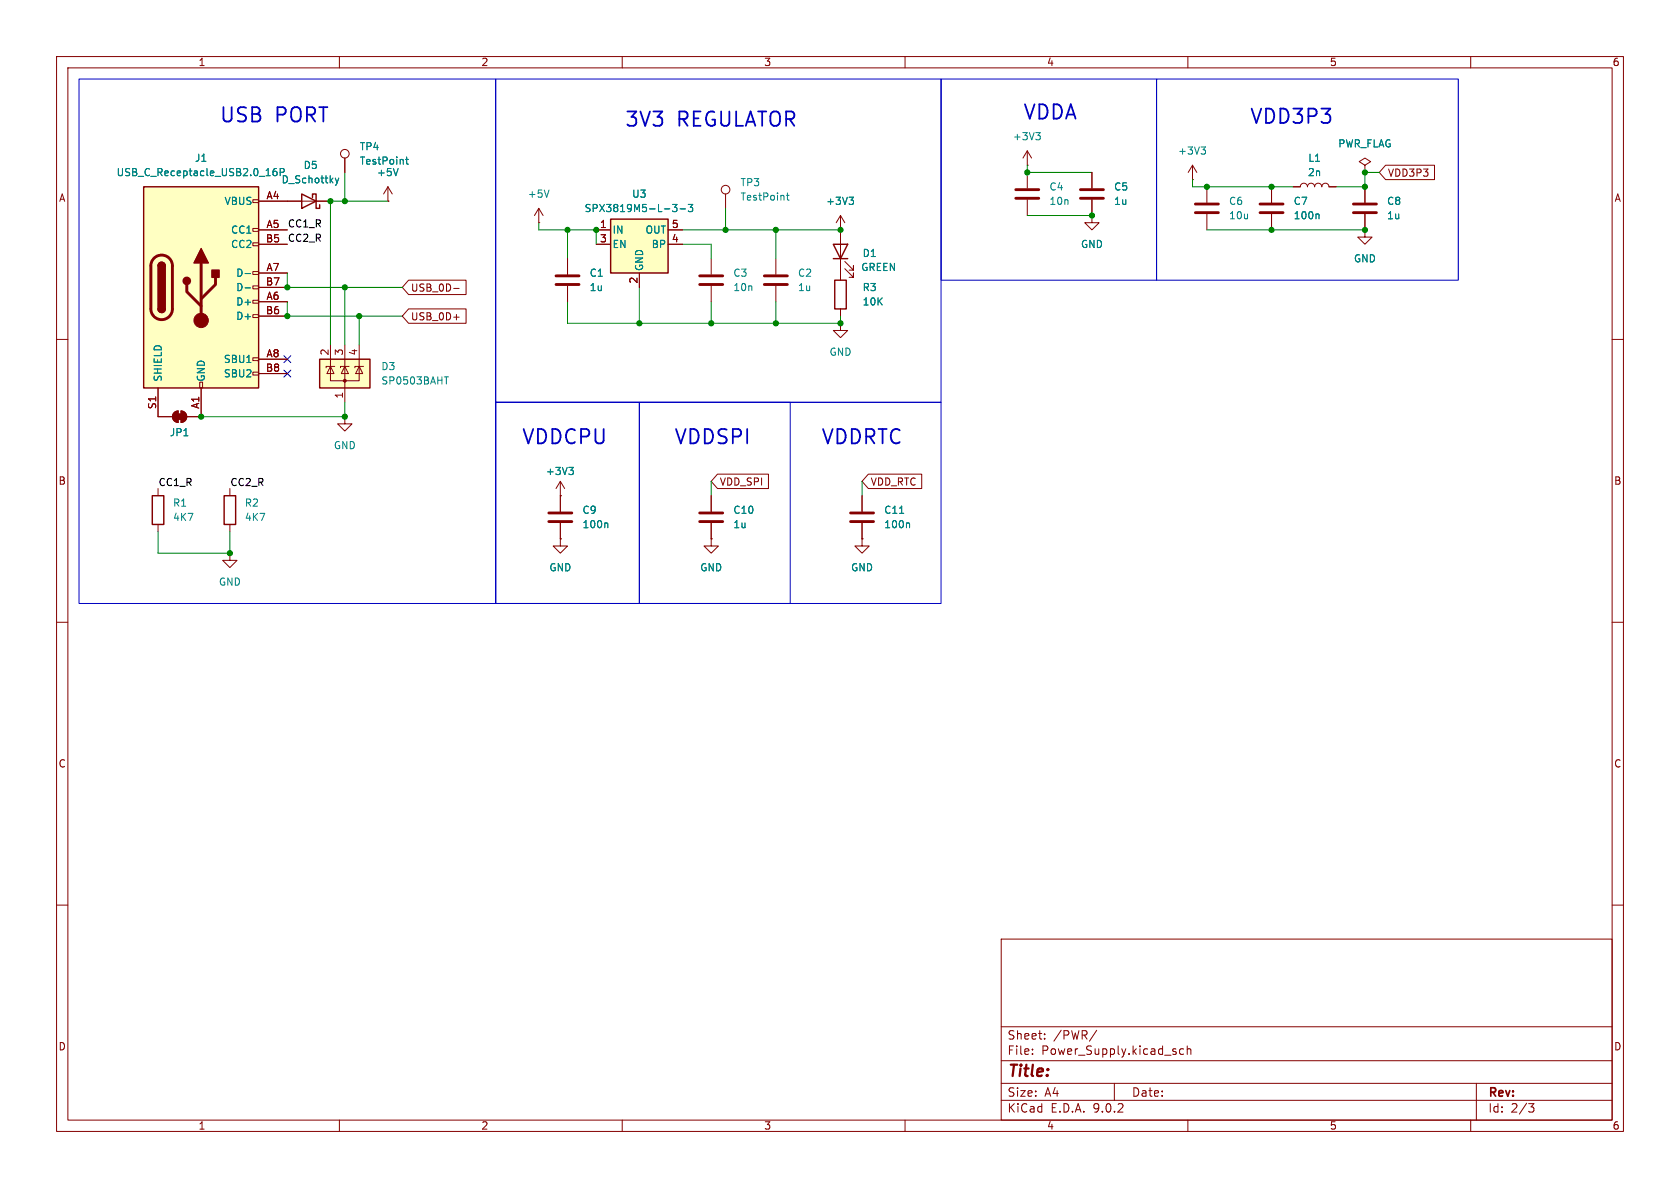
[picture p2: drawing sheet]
<svg xmlns="http://www.w3.org/2000/svg" width="297mm" height="210mm" viewBox="0 0 297 210" stroke-linecap="round" stroke-linejoin="round" font-family="sans-serif">
<g fill="none" stroke="#840000" stroke-width=".18">
<path d="M10 10h277v190h-277zM12 12h273v186h-273zM60 10v2M110 10v2M160 10v2M210 10v2M260 10v2M10 60h2M285 60h2M125.7 95.3v1.2h1.3l-1.3 1.3-1.2-1.3h1.2M125.7 95.3h.1M10 110h2"/>
<path d="M285 110h2M10 160h2M177 166h108v32h-108zM285 160h2M60 198v2M110 198v2M160 198v2M177 194.5h108M177 191.5h108M177 187.5h108M177 181.5h108M182.5 186.3v.1"/>
<path d="M182.5 185.5v.1M184.7 183.6v.1M184.7 182.8v.1M193.9 182.1l-1.3 2M197 191.5v3M209.2 185.5l-.4-.1-.3 .3v.4l.2 .2h.5M209.9 185.5l.2-.1 .4 .1v.9M209.9 184.9v1.5M210 198v2M260 198v2M261 191.5v6.5M270.2 195.1h1l-.5 .6 .4 .1 .1 .5-.3 .3h-.4"/>
</g>
<path d="M25.4 33h20.3v35.6h-20.3z" fill="#ffffc2"/>
<g fill="none" stroke="#840000" stroke-width=".18">
<path d="M44.7 35.3h1v.5h-1zM45.7 35.6h5.1M61 27.9v2.6M68.6 35.6h.1M68.6 33l-.8 1.3M68.6 33l.7 1.3M68.6 33v2.6M95.2 39.4h.1M95.2 36.8l-.7 1.3M95.2 36.8l.8 1.3M95.2 36.8v2.6M210.8 31.8h.1"/>
<path d="M210.8 29.2l-.7 1.3M210.8 29.2l.8 1.3M210.8 29.2v2.6M44.7 40.4h1v.5h-1zM44.7 42.9h1v.5h-1zM44.7 48h1v.5h-1zM44.7 50.5h1v.6h-1zM44.7 53.1h1v.5h-1zM44.7 55.6h1v.5h-1zM45.7 40.6h5.1M45.7 43.2h5.1M45.7 48.3h5.1"/>
<path d="M45.7 50.8h5.1M45.7 53.3h5.1M45.7 55.9h5.1M100.3 45.7v2.8M100.3 50.5v2.8M125.7 45.7v2.8M125.7 50.5v2.8M241.3 40.6v1.3h1.3l-1.3 1.3-1.3-1.3h1.3M241.3 40.6h.1M27.9 68.6v5.1M35.3 67.6h.5v1h-.5zM35.6 68.6v5.1"/>
<path d="M44.7 63.2h1v.6h-1zM44.7 65.8h1v.5h-1zM45.7 63.5h5.1M45.7 66h5.1M61 73.7v1.2h1.2l-1.2 1.3-1.3-1.3h1.3M61 73.7h.1"/>
<circle cx="61" cy="27.2" r=".76"/>
</g>
<path d="M25.4 33h20.3v35.6h-20.3zM27.9 47a.64 .64 0 0 1 .7-.6 .64 .64 0 0 1 .6 .6M27.9 54.6a.64 .64 0 0 0 .7 .6 .64 .64 0 0 0 .6-.6" fill="none" stroke="#840000" stroke-width=".25"/>
<path d="M27.2 45.7a1.9 1.9 0 0 1 2.1-.5 1.9 1.9 0 0 1 1.2 1.8v7.6a1.91 1.91 0 0 1-1.9 1.9 1.91 1.91 0 0 1-1.9-1.9v-7.8l.1-.6zM33 50.3v1.3l2.6 2.5M35.6 46.5v10.1M38.1 49v1.3l-2.5 2.5M98.3 48.8h4.1M98.3 50.3h4.1M123.7 48.8h4.1M123.7 50.3h4.1" fill="none" stroke="#840000" stroke-width=".51"/>
<g fill="#840000" stroke="#840000" stroke-width=".25">
<path d="M27.9 47h1.3v7.6h-1.3z"/>
<path d="M28.1 46.5a.64 .64 0 0 1 .7-.1 .64 .64 0 0 1 .4 .6h-1.3z"/>
<path d="M27.9 54.6h1.3a.64 .64 0 0 1-.6 .6 .64 .64 0 0 1-.7-.6z"/>
<path d="M35.6 43.9l1.2 2.6h-2.5z"/>
<path d="M37.5 47.8h1.2v1.2h-1.2z"/>
<circle cx="33" cy="49.7" r=".63"/>
</g>
<circle cx="35.6" cy="56.6" r="1.27" fill="#840000" stroke="#840000" stroke-width=".18"/>
<path d="M48.9 29.8l-.4 .1a.86 .86 0 0 0 0 1.2l.4-.2 .1-.4-.3-.2h-.3l-.1 .2M49.5 30.5l.6-.1 .2-.2-.1-.3-.7-.1v1.3M70.4 29.8l-.4 1.3M71.7 28.2h.5M71.9 27.8v1l.3 .2M97.1 33.6l-.5 1.3M212.3 26h.8l-.4 .5M212.9 26.5l.2 .2v.3l-.2 .2M43.3 48.4h1M43.3 50.9h1" fill="none" stroke="#008484" stroke-width=".18"/>
<path d="M107.9 38.7h10.2v9.6h-10.2z" fill="#ffffc2"/>
<path d="M53.3 34.3l2.6 1.3-2.6 1.2zM55.2 34.9v-.6h.7v2.5h.6v-.6M107.9 38.7h10.2v9.6h-10.2zM147.3 43.2h2.6l-1.3 2.5zM147.3 45.7h2.6M147.6 49.5h2v5.1h-2zM26.9 87.6h2.1v5.1h-2.1zM39.6 87.6h2.1v5.1h-2.1z" fill="none" stroke="#840000" stroke-width=".25"/>
<g fill="none" stroke="#840000" stroke-width=".18">
<path d="M50.8 35.6h7.6M128.3 34.3v2.5M148.6 38.1v11.4M148.6 38.1l-.8 1.3M148.6 38.1l.8 1.3M213.4 33v2.8M213.4 37.8v2.8M241.3 29.2l1-.6-1-.7-1 .7 1 .6v1.3M241.3 30.5h.1M105.4 40.6h2.5M105.4 43.2h2.5M113 48.3v2.5"/>
<path d="M118.1 40.6h2.5M118.1 43.2h2.5M137.2 45.7v2.8M137.2 50.5v2.8M148.6 57.2v1.2h1.3l-1.3 1.3-1.3-1.3h1.3M148.6 57.2h.1M148.6 40.6h.1M148.6 54.6v1.3M149.4 47.5l1.5 1.5v-.7v.7h-.8M149.4 46.2l1.5 1.6v-.8v.8h-.8M27.9 73.7h2.6M30.8 72.9l.7-.3v2.1a1.02 1.02 0 0 1-.9-.7 1.02 1.02 0 0 1 .2-1.1z"/>
<path d="M32 72.6a1.02 1.02 0 0 1 1 1.1 1.02 1.02 0 0 1-1 1zM33 73.7h2.6M27.9 86.4v1.2M27.9 92.7v1.3M40.6 97.8v1.3h1.3l-1.3 1.2-1.2-1.2h1.2M40.6 97.8h.1M40.6 86.4v1.2M40.6 92.7v1.3M99.1 87.6h.1M99.1 95.3v1.2h1.2l-1.2 1.3-1.3-1.3h1.3M99.1 95.3h.1M99.1 85.1l-.8 1.3"/>
<path d="M99.1 85.1l.7 1.3M99.1 85.1v5.3M99.1 92.5v2.8M125.7 87.6v2.8M125.7 92.5v2.8M152.4 95.3v1.2h1.3l-1.3 1.3-1.3-1.3h1.3M152.4 95.3h.1M152.4 87.6v2.8M152.4 92.5v2.8"/>
<circle cx="128.3" cy="33.5" r=".76"/>
</g>
<g fill="none" stroke="#008484" stroke-width=".18">
<path d="M59.3 31.5l.3 .8M59.6 32.3l-.3 .5M59.9 31.5l-.3 .8M118.9 36.1h.8l-.4 .5 .3 .1v.6l-.2 .1-.5-.1M120.2 36.9h1M121.7 36.1h.8l-.5 .5 .4 .1v.6l-.2 .1-.5-.1M139 34.5h.5M139.2 34.1v1.1l.3 .2M150.1 34.9h.8l-.4 .5M150.6 35.4l.3 .2v.3l-.3 .2M100.6 82.6h.8l-.5 .5M101.1 83.1l.3 .2v.3l-.3 .3"/>
<path d="M107.3 92.4l.2 .2v.7M159 90.7h.8M160.6 92.4l.2 .2v.7"/>
</g>
<path d="M211.3 36.1h4.1M211.3 37.6h4.1M135.1 48.8h4.1M135.1 50.3h4.1M97 90.7h4.1M97 92.2h4.1M123.7 90.7h4.1M123.7 92.2h4.1M150.4 90.7h4M150.4 92.2h4" fill="none" stroke="#840000" stroke-width=".51"/>
<g fill="#840000" stroke="#840000" stroke-width=".18">
<path d="M31.2 73.2h1.1v1h-1.1z"/>
<path d="M30.8 72.9l.7-.3v2.1a1.02 1.02 0 0 1-.9-.7 1.02 1.02 0 0 1 .2-1.1z"/>
<path d="M32 72.6a1.02 1.02 0 0 1 1 1.1 1.02 1.02 0 0 1-1 1z"/>
</g>
<path d="M56.5 63.5h8.9v5.1h-8.9z" fill="#ffffc2"/>
<path d="M56.5 63.5h8.9v5.1h-8.9z" fill="none" stroke="#840000" stroke-width=".25"/>
<g fill="none" stroke="#840000" stroke-width=".18">
<path d="M45.7 35.6h7.6M55.9 35.6h2.5M61 27.9v2.6M68.6 35.6h.1M181.6 29.2h.1M181.6 26.7v2.5M181.6 30.5v2.8M181.6 35.3v2.8M181.6 26.7l-.8 1.2M181.6 26.7l.8 1.2M193 38.1v1.3h1.3l-1.3 1.2-1.2-1.2h1.2M193 38.1h.1"/>
<path d="M193 30.5v2.8M193 35.3v2.8M224.8 33v2.8M224.8 37.8v2.8M228.6 33h1.3a.64 .64 0 0 1 .6-.6 .64 .64 0 0 1 .6 .6 .64 .64 0 0 1 .7-.6 .64 .64 0 0 1 .6 .6 .64 .64 0 0 1 .6-.6 .64 .64 0 0 1 .7 .6 .64 .64 0 0 1 .6-.6 .64 .64 0 0 1 .6 .6h1.3M241.3 30.5h.1M241.3 33v2.8M241.3 37.8v2.8M245 29.2h8.6v2.6h-8.6l-1.2-1.3zM45.7 40.6h5.1M45.7 43.2h5.1M45.7 48.3h5.1"/>
<path d="M45.7 50.8h5.1M45.7 53.3h5.1M45.7 55.9h5.1M72.2 49.5h10.2v2.6h-10.2l-1.1-1.3zM72.2 54.6h10.2v2.6h-10.2l-1.1-1.3zM80.2 51h1M80.2 56.1h1M100.3 45.7v2.8M100.3 50.5v2.8M105.4 40.6h2.5M105.4 43.2h2.5M113 48.3v2.5"/>
<path d="M118.1 40.6h2.5M118.1 43.2h2.5M148.6 40.6h.1M148.6 40.6v2.6M148.6 45.7v3.8M148.6 54.6v1.3M241.3 40.6h.1M27.9 68.6v5.1h2.6M35.6 68.6v5.1h-2.6M45.7 63.5h5.1M45.7 66h5.1M58.4 64.8v2.5h5.1v-2.5"/>
<path d="M58.4 64.8l.7 1.2h-1.3zM58.4 61v3.8M59.2 64.8h-1.5v.2M61 64.8l.6 1.2h-1.3zM61 61v10.1M61.7 64.8h-1.5v.2M63.5 64.8l.6 1.2h-1.2zM63.5 61v3.8M64.3 64.8h-1.6v.2M99.1 95.3h.1M99.1 87.6h.1M99.1 87.6v2.8"/>
<path d="M99.1 92.5v2.8M125.7 95.3h.1M125.7 87.6v2.8M125.7 92.5v2.8M126.8 83.8h9.1v2.6h-9.1l-1.1-1.3zM152.4 95.3h.1M152.4 87.6v2.8M152.4 92.5v2.8M153.5 83.8h9.4v2.6h-9.4l-1.1-1.3z"/>
</g>
<circle cx="61" cy="67.3" r=".25" fill="#840000" stroke="#840000" stroke-width=".18"/>
<g fill="none" stroke="#008484" stroke-width=".18">
<path d="M48.9 29.8l-.4 .1a.86 .86 0 0 0 0 1.2l.4-.2 .1-.4-.3-.2h-.3l-.1 .2M49.5 30.5l.6-.1 .2-.2-.1-.3-.7-.1v1.3M59.3 31.5l.3 .8M59.6 32.3l-.3 .5M59.9 31.5l-.3 .8M70.4 29.8l-.4 1.3M71.7 28.2h.5M71.9 27.8v1l.3 .2M118.9 36.1h.8l-.4 .5 .3 .1v.6l-.2 .1-.5-.1M120.2 36.9h1M121.7 36.1h.8l-.5 .5 .4 .1v.6l-.2 .1-.5-.1M150.1 34.9h.8l-.4 .5"/>
<path d="M150.6 35.4l.3 .2v.3l-.3 .2M183.1 23.4h.8l-.4 .5M183.7 23.9l.2 .3v.3l-.2 .2M233 37.8l.2 .2v.7M43.3 48.4h1M43.3 50.9h1M78.5 66.6h.8M100.6 82.6h.8l-.5 .5M101.1 83.1l.3 .2v.3l-.3 .3M107.3 92.4l.2 .2v.7M159 90.7h.8M160.6 92.4l.2 .2v.7"/>
</g>
<path d="M179.6 33.5h4M179.6 35.1h4M191 33.5h4.1M191 35.1h4.1M222.8 36.1h4M222.8 37.6h4M239.3 36.1h4M239.3 37.6h4" fill="none" stroke="#840000" stroke-width=".51"/>
<g fill="none" stroke="#008400" stroke-width=".18">
<path d="M61 30.5v5.1M68.6 35.6h-10.2v25.4M95.2 39.4v1.2h10.2v2.6M128.3 36.8v3.8M181.6 38.1h11.4M181.6 29.2v1.3h11.4M210.8 31.8v1.2h17.8M243.8 30.5h-2.5v2.5h-5.1M50.8 48.3v2.5h20.3M50.8 53.3v2.6h20.3M61 50.8v10.2M63.5 55.9v5.1"/>
<path d="M100.3 40.6v5.1M100.3 53.3v3.9h48.3v-1.3M113 50.8v6.4M120.6 40.6h28M120.6 43.2h5.1v2.5M125.7 53.3v3.9M137.2 40.6v5.1M137.2 53.3v3.9M213.4 40.6h27.9M61 71.1v2.6h-25.4M27.9 94v3.8h12.7v-3.8M125.7 85.1v2.5"/>
<path d="M152.4 85.1v2.5"/>
</g>
<path d="M50.2 62.9l1.2 1.2M50.2 65.4l1.2 1.2M51.4 62.9l-1.2 1.2M51.4 65.4l-1.2 1.2" fill="none" stroke="#000084" stroke-width=".18"/>
<path d="M14 14h73.6v92.7h-73.6zM87.6 14h78.8v57.1h-78.8zM166.4 14h38.1v35.5h-38.1zM204.5 14h53.3v35.5h-53.3zM87.6 71.1h78.8v35.6h-78.8zM87.6 71.1h25.4v35.6h-25.4zM113 71.1h26.7v35.6h-26.7z" fill="none" stroke="#0000c2" stroke-width=".18"/>
<g fill="#008400" stroke="#008400" stroke-width=".18">
<circle cx="125.7" cy="57.2" r=".46"/>
<circle cx="113" cy="57.2" r=".46"/>
<circle cx="148.6" cy="57.2" r=".46"/>
<circle cx="137.2" cy="40.6" r=".46"/>
<circle cx="148.6" cy="40.6" r=".46"/>
<circle cx="61" cy="73.7" r=".46"/>
<circle cx="40.6" cy="97.8" r=".46"/>
<circle cx="58.4" cy="35.6" r=".46"/>
<circle cx="61" cy="35.6" r=".46"/>
<circle cx="50.8" cy="50.8" r=".46"/>
<circle cx="35.6" cy="73.7" r=".46"/>
<circle cx="50.8" cy="55.9" r=".46"/>
<circle cx="105.4" cy="40.6" r=".46"/>
<circle cx="100.3" cy="40.6" r=".46"/>
<circle cx="137.2" cy="57.2" r=".46"/>
<circle cx="128.3" cy="40.6" r=".46"/>
<circle cx="61" cy="50.8" r=".46"/>
<circle cx="63.5" cy="55.9" r=".46"/>
<circle cx="224.8" cy="40.6" r=".46"/>
<circle cx="213.4" cy="33" r=".46"/>
<circle cx="224.8" cy="33" r=".46"/>
<circle cx="193" cy="38.1" r=".46"/>
<circle cx="241.3" cy="33" r=".46"/>
<circle cx="241.3" cy="30.5" r=".46"/>
<circle cx="241.3" cy="40.6" r=".46"/>
<circle cx="181.6" cy="30.5" r=".46"/>
</g>
<g font-size="3.5" fill="#0000c2">
<text x="38.7" y="22.1">USB</text>
<text x="48.7" y="22.1">PORT</text>
<text x="110.3" y="22.8">3V3</text>
<text x="119.7" y="22.8">REGULATOR</text>
<text x="180.7" y="21.6">VDDA</text>
<text x="220.8" y="22.3">VDD3P3</text>
<text x="92.1" y="79">VDDCPU</text>
<text x="119" y="79">VDDSPI</text>
<text x="145" y="79">VDDRTC</text>
</g>
<text font-size="2.8" fill="#840000" x="178" y="190.9">Title:</text>
<g font-size="2.1" fill="#840000">
<text x="178" y="184">Sheet:</text>
<text x="186.2" y="184">/PWR/</text>
<text x="178" y="186.7">File:</text>
<text x="184.1" y="186.7">Power_Supply.kicad_sch</text>
<text x="178" y="196.9">KiCad</text>
<text x="178" y="194.1">Size:</text>
<text x="184.7" y="194.1">A4</text>
<text x="185.7" y="196.9">E.D.A.</text>
<text x="193.3" y="196.9">9.0.2</text>
<text x="200" y="194.1">Date:</text>
<text x="263" y="194.3">Rev:</text>
<text x="263" y="196.9">Id:</text>
<text x="267.1" y="196.9">2/3</text>
</g>
<g font-size="1.8" fill="#840000">
<text x="35" y="11.9">1</text>
<text x="85" y="11.9">2</text>
<text x="135" y="11.9">3</text>
<text x="185" y="11.9">4</text>
<text x="235" y="11.9">5</text>
<text x="285" y="11.9">6</text>
<text x="10.3" y="35.9">A</text>
<text x="47" y="35.3">A4</text>
<text x="245.3" y="31.4">VDD3P3</text>
<text x="285.3" y="35.9">A</text>
<text x="47" y="40.4">A5</text>
<text x="106" y="40.4">1</text>
<text x="118.7" y="40.4">5</text>
<text x="46.9" y="42.9">B5</text>
<text x="106" y="42.9">3</text>
<text x="118.7" y="42.9">4</text>
<text x="46.9" y="50.5">B7</text>
<text x="47" y="48">A7</text>
<text x="47" y="53.1">A6</text>
<text x="72.5" y="51.8">USB_0D-</text>
<text x="112.8" y="50.2" transform="rotate(-90 112.8 50.2)">2</text>
<text x="46.9" y="55.6">B6</text>
<text x="72.5" y="56.8">USB_0D+</text>
<text x="46.9" y="65.8">B8</text>
<text x="47" y="63.2">A8</text>
<text x="58.2" y="62.9" transform="rotate(-90 58.2 62.9)">2</text>
<text x="60.7" y="62.9" transform="rotate(-90 60.7 62.9)">3</text>
<text x="63.2" y="62.9" transform="rotate(-90 63.2 62.9)">4</text>
<text x="60.7" y="70.6" transform="rotate(-90 60.7 70.6)">1</text>
<text x="27.7" y="72.4" transform="rotate(-90 27.7 72.4)">S1</text>
<text x="35.3" y="72.4" transform="rotate(-90 35.3 72.4)">A1</text>
<text x="10.3" y="85.9">B</text>
<text x="127.2" y="86">VDD_SPI</text>
<text x="153.8" y="86">VDD_RTC</text>
<text x="285.3" y="85.9">B</text>
<text x="10.3" y="135.9">C</text>
<text x="285.3" y="135.9">C</text>
<text x="10.3" y="185.9">D</text>
<text x="285.3" y="185.9">D</text>
<text x="35" y="199.9">1</text>
<text x="85" y="199.9">2</text>
<text x="135" y="199.9">3</text>
<text x="185" y="199.9">4</text>
<text x="235" y="199.9">5</text>
<text x="285" y="199.9">6</text>
</g>
<g font-size="1.8" fill="#008484">
<text x="34.4" y="28.8">J1</text>
<text x="63.5" y="26.8">TP4</text>
<text x="63.5" y="29.3">TestPoint</text>
<text x="179" y="25">+3V3</text>
<text x="208.2" y="27.5">+3V3</text>
<text x="231.2" y="28.8">L1</text>
<text x="236.5" y="26.3">PWR_FLAG</text>
<text x="20.5" y="31.3">USB_C_Receptacle_USB2.0_16P</text>
<text x="49.7" y="32.6">D_Schottky</text>
<text x="53.6" y="30.1">D5</text>
<text x="66.5" y="31.3">+5V</text>
<text x="93.2" y="35.2">+5V</text>
<text x="111.7" y="35.2">U3</text>
<text x="130.8" y="33.1">TP3</text>
<text x="130.8" y="35.7">TestPoint</text>
<text x="185.4" y="33.9">C4</text>
<text x="196.9" y="33.9">C5</text>
<text x="231.1" y="31.3">2n</text>
<text x="39.6" y="36.4">VBUS</text>
<text x="40.8" y="41.5">CC1</text>
<text x="103.3" y="37.7">SPX3819M5-L-3-3</text>
<text x="108.2" y="41.5">IN</text>
<text x="114" y="41.5">OUT</text>
<text x="145.9" y="36.4">+3V3</text>
<text x="185.4" y="36.4">10n</text>
<text x="196.9" y="36.4">1u</text>
<text x="217.2" y="36.4">C6</text>
<text x="217.2" y="39">10u</text>
<text x="228.6" y="36.4">C7</text>
<text x="228.6" y="39">100n</text>
<text x="245.1" y="36.4">C8</text>
<text x="245.1" y="39">1u</text>
<text x="40.8" y="44">CC2</text>
<text x="108.2" y="44">EN</text>
<text x="115.1" y="44">BP</text>
<text x="152.4" y="45.6">D1</text>
<text x="191" y="44">GND</text>
<text x="239.3" y="46.6">GND</text>
<text x="41.7" y="49.1">D-</text>
<text x="41.7" y="51.7">D-</text>
<text x="104.1" y="49.1">C1</text>
<text x="104.1" y="51.7">1u</text>
<text x="113.9" y="48" transform="rotate(-90 113.9 48)">GND</text>
<text x="129.5" y="49.1">C3</text>
<text x="129.5" y="51.7">10n</text>
<text x="141" y="49.1">C2</text>
<text x="141" y="51.7">1u</text>
<text x="152.2" y="48.1">GREEN</text>
<text x="152.4" y="51.7">R3</text>
<text x="41.7" y="54.2">D+</text>
<text x="41.7" y="56.7">D+</text>
<text x="152.4" y="54.2">10K</text>
<text x="39.5" y="64.4">SBU1</text>
<text x="67.3" y="65.6">D3</text>
<text x="146.6" y="63.1">GND</text>
<text x="28.8" y="67.6" transform="rotate(-90 28.8 67.6)">SHIELD</text>
<text x="36.4" y="67.6" transform="rotate(-90 36.4 67.6)">GND</text>
<text x="39.5" y="66.9">SBU2</text>
<text x="67.3" y="68.2">SP0503BAHT</text>
<text x="29.9" y="77.3">JP1</text>
<text x="58.9" y="79.6">GND</text>
<text x="30.5" y="89.8">R1</text>
<text x="43.2" y="89.8">R2</text>
<text x="96.4" y="84.2">+3V3</text>
<text x="30.5" y="92.3">4K7</text>
<text x="43.2" y="92.3">4K7</text>
<text x="102.9" y="91">C9</text>
<text x="102.9" y="93.6">100n</text>
<text x="129.5" y="93.6">1u</text>
<text x="129.5" y="91">C10</text>
<text x="156.2" y="93.6">100n</text>
<text x="156.2" y="91">C11</text>
<text x="97" y="101.2">GND</text>
<text x="123.7" y="101.2">GND</text>
<text x="150.4" y="101.2">GND</text>
<text x="38.6" y="103.7">GND</text>
</g>
<g font-size="1.8">
<text x="50.8" y="40.3">CC1_R</text>
<text x="50.8" y="42.8">CC2_R</text>
<text x="27.9" y="86">CC1_R</text>
<text x="40.6" y="86">CC2_R</text>
</g>
</svg>
